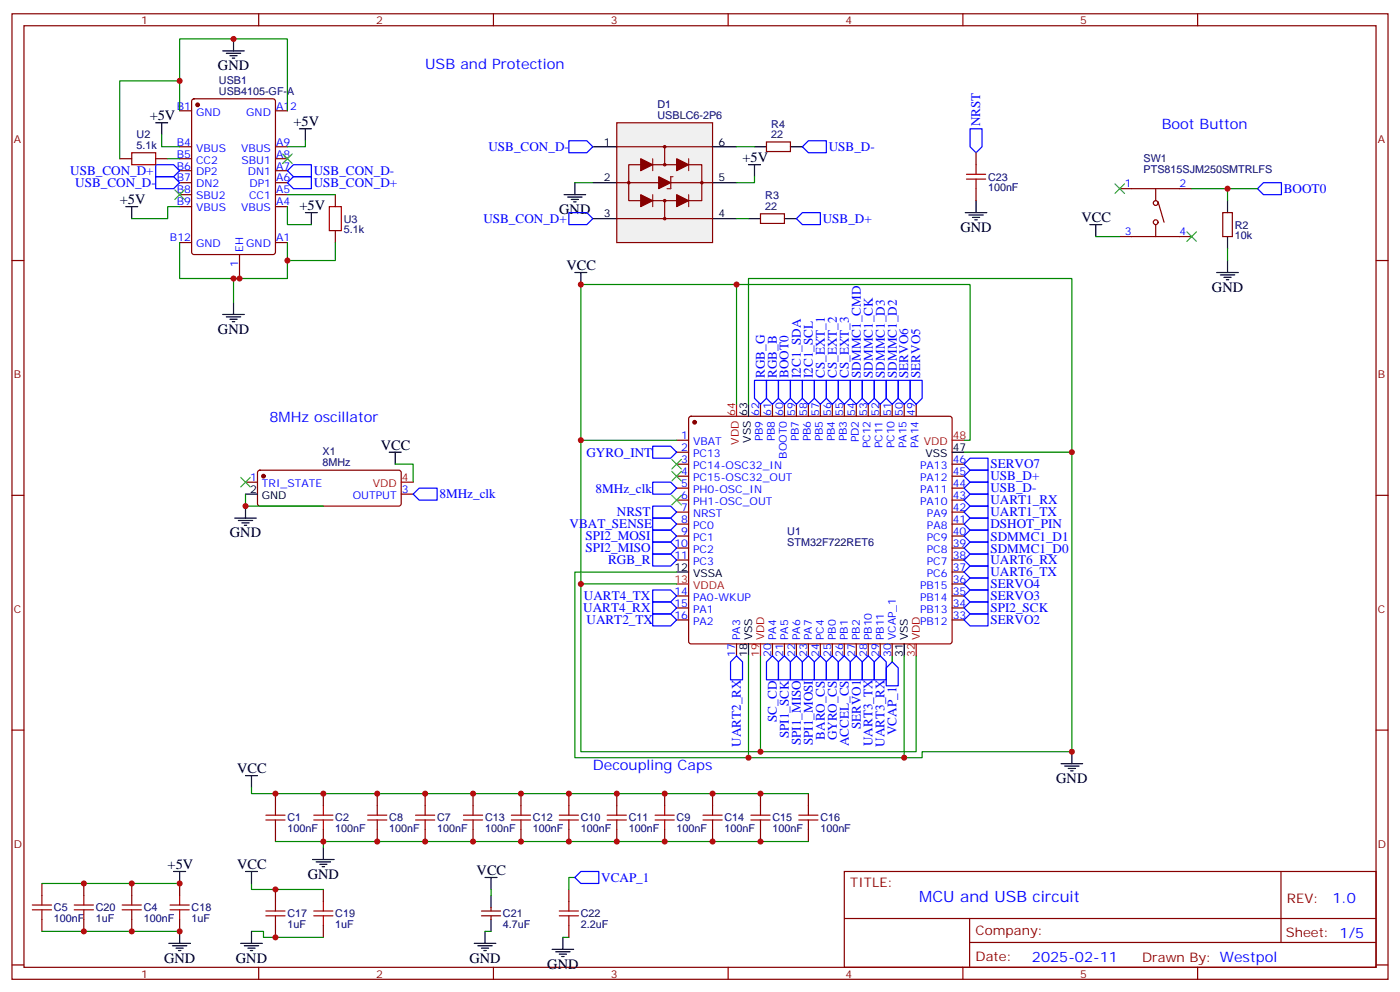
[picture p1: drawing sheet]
<svg xmlns="http://www.w3.org/2000/svg" width="412mm" height="292mm" viewBox="0 0 412 292" stroke-linecap="round" stroke-linejoin="round" font-family="sans-serif">
<g fill="none" stroke="#870000" stroke-width=".35">
<path d="M3.5 4.1h405.4v284.3h-405.4zM7.1 7.6h398.2v277.3h-398.2zM76.2 4.1v3.5M145.3 4.1v3.5M214.5 4.1v3.5M283.6 4.1v3.5M352.8 4.1v3.5M3.5 76.7h3.6M405.3 76.7h3.6M224 119.1v3.5M227.5 119.1v3.5M231.1 119.1v3.5"/>
<path d="M234.6 119.1v3.5M238.1 119.1v3.5M241.7 119.1v3.5M245.2 119.1v3.5M248.7 119.1v3.5M252.2 119.1v3.5M255.8 119.1v3.5M259.3 119.1v3.5M262.8 119.1v3.5M266.3 119.1v3.5M269.9 119.1v3.5M199.3 129.6h3.5"/>
<path d="M199.3 133.2h3.5M199.3 136.7h3.5M203.1 122.8l.5-.2h76.2l.5 .2 .2 .5v65.6l-.3 .5-.4 .2h-76.2l-.5-.2-.3-.5v-65.6zM280.5 136.7h3.5M3.5 145.9h3.6M199.3 140.2h3.5M199.3 143.8h3.5M199.3 147.3h3.5M199.3 150.8h3.5M199.3 154.3h3.5M199.3 157.9h3.5M280.5 140.2h3.5"/>
<path d="M280.5 143.8h3.5M280.5 147.3h3.5M280.5 150.8h3.5M280.5 154.3h3.5M280.5 157.9h3.5M405.3 145.9h3.6M199.3 161.4h3.5M199.3 164.9h3.5M199.3 175.5h3.5M199.3 179h3.5M280.5 161.4h3.5M280.5 164.9h3.5"/>
<path d="M280.5 175.5h3.5M280.5 179h3.5M280.5 168.5h3.5M280.5 172h3.5M199.3 182.6h3.5M217 189.6v3.5M227.5 189.6v3.5M231.1 189.6v3.5M234.6 189.6v3.5M238.1 189.6v3.5M241.7 189.6v3.5M245.2 189.6v3.5"/>
<path d="M248.7 189.6v3.5M252.2 189.6v3.5M255.8 189.6v3.5M259.3 189.6v3.5M262.8 189.6v3.5M280.5 182.6h3.5M3.5 215h3.6M405.3 215h3.6M248.7 256.6h156.6v28.3h-156.6zM377.3 256.7v20.8M248.7 270.5h156.5M285.6 277.5h119.6"/>
<path d="M285.6 270.5v14.1M3.5 284.2h3.6M76.2 284.9v3.5M145.3 284.9v3.5M214.5 284.9v3.5M283.6 284.9v3.5M352.8 284.9v3.5M405.3 284.2h3.6"/>
</g>
<circle cx="204.6" cy="124.4" r=".53" fill="#870000" stroke="#870000" stroke-width=".35"/>
<path d="M220.5 119.1v3.5M280.5 133.2h3.5M199.3 168.5h3.5M220.5 189.6v3.5M266.3 189.6v3.5" fill="none" stroke="#000" stroke-width=".35"/>
<path d="M217 119.1v3.5M280.5 129.6h3.5M199.3 172h3.5M224 189.6v3.5M269.9 189.6v3.5" fill="none" stroke="#f00" stroke-width=".35"/>
<path d="M181.7 36.2h28.2v35.2h-28.2z" fill="#f0f0f0" stroke="#870000" stroke-width=".35"/>
<path d="M174.6 43.2h7.1M174.6 53.8h7.1M209.9 43.2h7.1M209.9 53.8h7.1M174.6 64.4h7.1M209.9 64.4h7.1" fill="none" stroke="#000" stroke-width=".35"/>
<g fill="none" stroke="#870000" stroke-width=".35">
<path d="M181.7 43.2h28.2M181.7 53.8h28.2M188.7 48.5h-3.5v10.6h3.5M192.3 48.5h7M192.3 59.1h7M195.8 43.2v5.3M195.8 59.1v5.3M202.8 48.5h3.9v10.6h-4.2M181.7 64.4h28.2"/>
<circle cx="195.8" cy="43.2" r=".35"/>
<circle cx="195.8" cy="64.4" r=".35"/>
</g>
<path d="M192.3 46.7v3.6M192.3 57.3v3.6M198.3 52h-.7v3.6h-1.1M202.8 46.7v3.6M202.8 57.3v3.6" fill="none" stroke="#8c2424" stroke-width=".35"/>
<g fill="#870000" stroke="#870000" stroke-width=".35">
<path d="M188.7 46.7l3.6 1.8-3.6 1.8z"/>
<path d="M199.3 46.7l3.5 1.8-3.5 1.8z"/>
<path d="M188.7 57.3l3.6 1.8-3.6 1.8z"/>
<path d="M199.3 57.3l3.5 1.8-3.5 1.8z"/>
<path d="M194 52l3.6 1.8-3.6 1.8z"/>
</g>
<circle cx="195.8" cy="48.5" r=".18" fill="#870000"/>
<g fill="none" stroke="#870000" stroke-width=".35">
<path d="M52.9 32.6h3.5M56.7 29.3l.4-.2h23.3l.7 .4v44.8l-.4 .6-23.6 .1-.6-.5-.1-44.7zM81.1 32.6h3.6M35.3 46.7h3.5M45.9 46.7h3.5M52.9 43.2h3.5M52.9 46.7h3.5M52.9 50.3h3.5M52.9 53.8h3.5M52.9 57.3h3.5M81.1 43.2h3.6M81.1 46.7h3.6"/>
<path d="M81.1 50.3h3.6M81.1 53.8h3.6M81.1 57.3h3.6M98.8 57.3v3.6M225.8 41.8h7v2.8h-7zM287.5 45v3.5M287.5 55.6v3.5M329.8 55.6h21.2M340.4 55.6v3.5M341.1 59.4l1.8 6M52.9 60.9h3.5M52.9 71.4h3.5"/>
<path d="M70.6 75v7M81.1 60.9h3.6M81.1 71.4h3.6M98.8 67.9v3.5M224 63h7.1v2.8h-7.1zM329.8 69.7h21.2M340.4 66.1v3.6M360.2 62.6h2.8v7.1h-2.8zM76.1 138.7l.5-.2h41.1l.5 .7v9.1l-.3 .5-.4 .2h-40.9l-.5-.2-.3-.5v-9.1zM72.3 142h3.5M118.2 145.5h3.5M81.1 233.7v3.5"/>
<path d="M95.2 233.7v3.5M111.1 233.7v3.5M125.2 233.7v3.5M139.3 233.7v3.5M153.5 233.7v3.5M167.6 233.7v3.5M181.7 233.7v3.5M195.8 233.7v3.5M209.9 233.7v3.5M224 233.7v3.5M238.1 233.7v3.5M81.1 244.3v3.5"/>
<path d="M95.2 244.3v3.5M111.1 244.3v3.5M125.2 244.3v3.5M139.3 244.3v3.5M153.5 244.3v3.5M167.6 244.3v3.5M181.7 244.3v3.5M195.8 244.3v3.5M209.9 244.3v3.5M224 244.3v3.5M238.1 244.3v3.5M12.3 260.2v3.5"/>
<path d="M12.3 270.8v3.5M24.7 260.2v3.5M24.7 270.8v3.5M38.8 260.2v3.5M38.8 270.8v3.5M52.9 260.2v3.5M52.9 270.8v3.5M81.1 261.9v3.6M81.1 272.5v3.5M95.2 261.9v3.6M95.2 272.5v3.5M141.8 269.7h5.7"/>
<path d="M141.8 268.3h5.7M144.6 267.2v1.1M144.6 269.7v1.1M167.6 261.9v3.6M167.6 272.5v3.5"/>
<circle cx="185.2" cy="53.8" r=".35"/>
<circle cx="195.8" cy="48.5" r=".35"/>
<circle cx="195.8" cy="59.1" r=".35"/>
<circle cx="206.7" cy="53.8" r=".35"/>
<circle cx="340.4" cy="59.8" r=".71"/>
<circle cx="340.4" cy="65.4" r=".71"/>
</g>
<g fill="#870000" stroke="#870000" stroke-width=".35">
<circle cx="58.2" cy="30.9" r=".53"/>
<circle cx="77.6" cy="140.2" r=".53"/>
</g>
<g fill="none" stroke="#a10000" stroke-width=".35">
<path d="M38.8 45h7.1v3.5h-7.1zM284.7 52.7h5.6M284.7 51.3h5.6M287.5 48.5v2.8M287.5 52.7v2.9M97 60.9h3.5v7h-3.5zM81.1 237.2v2.9M95.2 237.2v2.9M111.1 237.2v2.9M125.2 237.2v2.9M139.3 237.2v2.9M153.5 237.2v2.9"/>
<path d="M167.6 237.2v2.9M181.7 237.2v2.9M195.8 237.2v2.9M209.9 237.2v2.9M224 237.2v2.9M238.1 237.2v2.9M78.3 241.5h5.7M78.3 240.1h5.7M81.1 241.5v2.8M92.4 241.5h5.7M92.4 240.1h5.7M95.2 241.5v2.8"/>
<path d="M108.3 241.5h5.6M108.3 240.1h5.6M111.1 241.5v2.8M122.4 241.5h5.7M122.4 240.1h5.7M125.2 241.5v2.8M136.5 241.5h5.7M136.5 240.1h5.7M139.3 241.5v2.8M150.6 241.5h5.7M150.6 240.1h5.7M153.5 241.5v2.8"/>
<path d="M164.7 241.5h5.7M164.7 240.1h5.7M167.6 241.5v2.8M178.9 241.5h5.6M178.9 240.1h5.6M181.7 241.5v2.8M193 241.5h5.6M193 240.1h5.6M195.8 241.5v2.8M207.1 241.5h5.6M207.1 240.1h5.6M209.9 241.5v2.8"/>
<path d="M221.2 241.5h5.6M221.2 240.1h5.6M224 241.5v2.8M235.3 241.5h5.6M235.3 240.1h5.6M238.1 241.5v2.8M9.5 267.9h5.7M9.5 266.5h5.7M12.3 263.7v2.8M12.3 267.9v2.9M21.9 267.9h5.6M21.9 266.5h5.6"/>
<path d="M24.7 263.7v2.8M24.7 267.9v2.9M36 267.9h5.6M36 266.5h5.6M38.8 263.7v2.8M38.8 267.9v2.9M50.1 267.9h5.6M50.1 266.5h5.6M52.9 263.7v2.8M52.9 267.9v2.9M78.3 269.7h5.7M78.3 268.3h5.7"/>
<path d="M81.1 265.5v2.8M81.1 269.7v2.8M92.4 269.7h5.7M92.4 268.3h5.7M95.2 265.5v2.8M95.2 269.7v2.8M164.7 269.7h5.7M164.7 268.3h5.7M167.6 265.5v2.8M167.6 269.7v2.8"/>
</g>
<g fill="none" stroke="#008700" stroke-width=".35">
<path d="M47.6 39.7v3.5h5.3M52.9 32.6v-21.1h31.8v21.1M52.9 23.8h-17.6v22.9M49.4 46.7h3.5M84.7 57.3h14.1M90 41.5v1.7h-5.3M169.3 53.8h5.3M217 43.2h5.2M222.2 52v1.8h-5.2M351 55.6h19.4M361.6 55.6v3.5M52.9 71.4v10.6h31.8v-10.6"/>
<path d="M52.9 60.9h-3.5v3.5h-10.6M84.7 60.9v5.2h7M98.8 71.4v5.3h-14.1M217 64.4h3.5M322.8 69.7h7M361.6 73.2v3.5M68.8 82v7.1M217 83.8h68.8v45.8h-1.8M217 119.1v-35.3h-45.9v45.8h28.2M220.5 119.1v-37.1h95.2v51.2M116.4 136.7h5.3v5.3M171.1 129.6v42.4h28.2"/>
<path d="M284 133.2h31.7v88.2h-44.1v1.7h-5.3v-30M72.3 145.5v3.5h22.9M171.1 172v49.4h52.9v-28.3M199.3 168.5h-30v54.6h51.2M220.5 193.1v30h45.8M262.8 193.1v1.8M269.9 193.1v28.3h-45.9M74.1 232v1.7h164M81.1 247.8h157M95.2 247.8v1.8M169.3 258.4h-1.7v3.5M12.3 260.2h40.6"/>
<path d="M12.3 274.3h40.6M74.1 260.2v1.7h21.1M74.1 274.3h3.5v1.7h17.6M142.9 274.3h1.7M144.6 261.9v1.8M165.8 276h1.8"/>
</g>
<g fill="none" stroke="#000" stroke-width=".35">
<path d="M65.6 15h6.4M66.7 15.7h4.2M67.7 16.4h2.1M68.4 17.1h.7M68.8 11.5v3.5M45.9 36.2h3.5M47.6 36.2v3.5M88.2 37.9h3.5M90 37.9v3.6M166.2 57.3h6.3M167.2 58h4.2M168.3 58.7h2.1"/>
<path d="M169 59.4h.7M169.3 53.8v3.5M220.5 48.5h3.5M222.2 43.2h3.6M222.2 48.5v3.5M232.8 43.2h3.6M287.5 59.1v3.5M361.6 59.1v3.5M37 60.9h3.6M38.8 60.9v3.5M90 62.6h3.5M91.7 62.6v3.5"/>
<path d="M220.5 64.4h3.5M231.1 64.4h3.5M284.3 62.6h6.4M285.4 63.3h4.2M286.5 64h2.1M287.2 64.7h.7M321 66.1h3.6M322.8 66.1v3.6M361.6 69.7v3.5M361.6 76.7v3.6M65.6 92.6h6.4M66.7 93.3h4.2"/>
<path d="M67.7 94h2.1M68.4 94.7h.7M68.8 89.1v3.5M169.3 80.3h3.6M171.1 80.3v3.5M358.4 80.3h6.4M359.5 81h4.2M360.5 81.7h2.2M361.2 82.4h.7M114.7 133.2h3.5M116.4 133.2v3.5M69.1 152.6h6.4"/>
<path d="M70.2 153.3h4.2M71.3 154h2.1M72 154.7h.7M72.3 145.5h3.5M72.3 149v3.6M72.3 228.4h3.5M74.1 228.4v3.6M312.6 224.9h6.3M313.6 225.6h4.3M314.7 226.3h2.1M315.4 227h.7M315.7 221.4v3.5"/>
<path d="M51.2 256.6h3.5M52.9 256.6v3.6M72.3 256.6h3.5M74.1 256.6v3.6M92.1 253.1h6.3M93.1 253.8h4.3M94.2 254.5h2.1M94.9 255.2h.7M95.2 249.6v3.5M142.9 258.4h3.5M144.6 258.4v3.5M49.7 277.8h6.4"/>
<path d="M50.8 278.5h4.2M51.9 279.2h2.1M52.6 279.9h.7M52.9 274.3v3.5M70.9 277.8h6.4M72 278.5h4.2M73 279.2h2.1M73.7 279.9h.7M74.1 274.3v3.5M139.7 277.8h6.3M140.8 278.5h4.2M141.8 279.2h2.1"/>
<path d="M142.5 279.9h.7M142.9 274.3v3.5M144.6 263.7v3.5M144.6 270.8v3.5M162.6 279.6h6.4M165.8 276v3.6M163.7 280.3h4.2M164.7 281h2.2M165.5 281.7h.7"/>
</g>
<g fill="none" stroke="#00f" stroke-width=".35">
<path d="M285.8 37.9h3.5v5.3l-1.8 1.8-1.7-1.8zM45.9 52h5.3l1.7 1.8-1.7 1.8h-5.3zM45.9 48.5h5.3l1.7 1.8-1.7 1.7h-5.3zM84.7 50.3l1.7-1.8h5.3v3.5h-5.3zM84.7 53.8l1.7-1.8h5.3v3.6h-5.3zM167.6 41.5h5.3l1.7 1.7-1.7 1.8h-5.3zM236.4 43.2l1.7-1.7h5.3v3.5h-5.3zM370.4 55.6l1.8-1.8h5.3v3.5h-5.3zM167.6 62.6h5.3l1.7 1.8-1.7 1.7h-5.3zM234.6 64.4l1.8-1.8h5.3v3.5h-5.3zM222.2 112h3.6v5.3l-1.8 1.8-1.8-1.8zM225.8 112h3.5v5.3l-1.8 1.8-1.7-1.8z"/>
<path d="M229.3 112h3.5v5.3l-1.7 1.8-1.8-1.8zM232.8 112h3.6v5.3l-1.8 1.8-1.8-1.8zM236.4 112h3.5v5.3l-1.8 1.8-1.7-1.8zM239.9 112h3.5v5.3l-1.7 1.8-1.8-1.8zM243.4 112h3.5v5.3l-1.7 1.8-1.8-1.8zM246.9 112h3.6v5.3l-1.8 1.8-1.8-1.8zM250.5 112h3.5v5.3l-1.8 1.8-1.7-1.8zM254 112h3.5v5.3l-1.7 1.8-1.8-1.8zM257.5 112h3.6v5.3l-1.8 1.8-1.8-1.8zM261.1 112h3.5v5.3l-1.8 1.8-1.7-1.8zM264.6 112h3.5v5.3l-1.8 1.8-1.7-1.8zM268.1 112h3.5v5.3l-1.7 1.8-1.8-1.8z"/>
<path d="M192.3 131.4h5.3l1.7 1.8-1.7 1.7h-5.3zM284 136.7l1.8-1.8h5.2v3.6h-5.2zM123.5 143.8h5.3v3.5h-5.3l-1.8-1.8zM192.3 149h5.3l1.7 1.8-1.7 1.8h-5.3zM192.3 142h5.3l1.7 1.8-1.7 1.7h-5.3zM192.3 159.6h5.3l1.7 1.8-1.7 1.8h-5.3zM192.3 156.1h5.3l1.7 1.8-1.7 1.7h-5.3zM192.3 152.6h5.3l1.7 1.7-1.7 1.8h-5.3zM284 140.2l1.8-1.7h5.2v3.5h-5.2zM284 143.8l1.8-1.8h5.2v3.5h-5.2zM284 157.9l1.8-1.8h5.2v3.5h-5.2zM284 147.3l1.8-1.8h5.2v3.5h-5.2z"/>
<path d="M284 150.8l1.8-1.8h5.2v3.6h-5.2zM284 154.3l1.8-1.7h5.2v3.5h-5.2zM192.3 177.3h5.3l1.7 1.7-1.7 1.8h-5.3zM192.3 173.7h5.3l1.7 1.8-1.7 1.8h-5.3zM192.3 163.2h5.3l1.7 1.7-1.7 1.8h-5.3zM284 161.4l1.8-1.8h5.2v3.6h-5.2zM284 179l1.8-1.7h5.2v3.5h-5.2zM284 168.5l1.8-1.8h5.2v3.5h-5.2zM284 164.9l1.8-1.7h5.2v3.5h-5.2zM284 175.5l1.8-1.8h5.2v3.6h-5.2zM284 172l1.8-1.8h5.2v3.5h-5.2zM192.3 180.8h5.3l1.7 1.8-1.7 1.7h-5.3z"/>
<path d="M217 193.1l1.7 1.8v5.3h-3.5v-5.3zM227.5 193.1l1.8 1.8v5.3h-3.5v-5.3zM231.1 193.1l1.7 1.8v5.3h-3.5v-5.3zM234.6 193.1l1.8 1.8v5.3h-3.6v-5.3zM238.1 193.1l1.8 1.8v5.3h-3.5v-5.3zM241.7 193.1l1.7 1.8v5.3h-3.5v-5.3zM245.2 193.1l1.7 1.8v5.3h-3.5v-5.3zM248.7 193.1l1.8 1.8v5.3h-3.6v-5.3zM252.2 193.1l1.8 1.8v5.3h-3.5v-5.3zM255.8 193.1l1.7 1.8v5.3h-3.5v-5.3zM259.3 193.1l1.8 1.8v5.3h-3.6v-5.3zM262.8 194.9l1.8 1.8v5.3h-3.5v-5.3z"/>
<path d="M284 182.6l1.8-1.8h5.2v3.5h-5.2zM171.1 256.6h5.3v3.6h-5.3l-1.8-1.8z"/>
</g>
<path d="M118.2 142h3.5" fill="none" stroke="#f00" stroke-width=".35"/>
<g fill="none" stroke="#3c3" stroke-width=".35">
<path d="M51.5 55.9l2.8 2.8M54.3 55.9l-2.8 2.8M83.3 45.3l2.8 2.9M86.1 45.3l-2.8 2.9M328.4 54.2l2.9 2.8M331.3 54.2l-2.9 2.8M349.6 68.3l2.8 2.8M352.4 68.3l-2.8 2.8M197.9 138.8l2.8 2.8M197.9 135.3l2.8 2.8M200.7 138.8l-2.8 2.8M200.7 135.3l-2.8 2.8"/>
<path d="M70.9 140.6l2.8 2.8M73.7 140.6l-2.8 2.8M197.9 145.9l2.8 2.8M200.7 145.9l-2.8 2.8"/>
</g>
<g fill="#c00">
<circle cx="81.1" cy="261.9" r=".88"/>
<circle cx="81.1" cy="276" r=".88"/>
<circle cx="361.6" cy="55.6" r=".88"/>
<circle cx="70.6" cy="82" r=".88"/>
<circle cx="68.8" cy="82" r=".88"/>
<circle cx="68.8" cy="11.5" r=".88"/>
<circle cx="52.9" cy="23.8" r=".88"/>
<circle cx="84.7" cy="76.7" r=".88"/>
<circle cx="72.3" cy="149" r=".88"/>
<circle cx="171.1" cy="83.8" r=".88"/>
<circle cx="171.1" cy="129.6" r=".88"/>
<circle cx="171.1" cy="172" r=".88"/>
<circle cx="224" cy="221.4" r=".88"/>
<circle cx="217" cy="83.8" r=".88"/>
<circle cx="266.3" cy="223.1" r=".88"/>
<circle cx="315.7" cy="221.4" r=".88"/>
<circle cx="315.7" cy="133.2" r=".88"/>
<circle cx="220.5" cy="223.1" r=".88"/>
<circle cx="52.9" cy="260.2" r=".88"/>
<circle cx="52.9" cy="274.3" r=".88"/>
<circle cx="38.8" cy="260.2" r=".88"/>
<circle cx="24.7" cy="260.2" r=".88"/>
<circle cx="38.8" cy="274.3" r=".88"/>
<circle cx="24.7" cy="274.3" r=".88"/>
<circle cx="81.1" cy="233.7" r=".88"/>
<circle cx="95.3" cy="233.7" r=".88"/>
<circle cx="125.2" cy="233.7" r=".88"/>
<circle cx="111.1" cy="233.7" r=".88"/>
<circle cx="195.8" cy="233.7" r=".88"/>
<circle cx="167.6" cy="233.7" r=".88"/>
<circle cx="181.7" cy="233.7" r=".88"/>
<circle cx="153.5" cy="233.7" r=".88"/>
<circle cx="139.3" cy="233.7" r=".88"/>
<circle cx="209.9" cy="233.7" r=".88"/>
<circle cx="224" cy="233.7" r=".88"/>
<circle cx="95.3" cy="247.8" r=".88"/>
<circle cx="125.2" cy="247.8" r=".88"/>
<circle cx="111.1" cy="247.8" r=".88"/>
<circle cx="195.8" cy="247.8" r=".88"/>
<circle cx="167.6" cy="247.8" r=".88"/>
<circle cx="181.7" cy="247.8" r=".88"/>
<circle cx="153.5" cy="247.8" r=".88"/>
<circle cx="139.3" cy="247.8" r=".88"/>
<circle cx="209.9" cy="247.8" r=".88"/>
<circle cx="224" cy="247.8" r=".88"/>
</g>
<text font-size="4.6" fill="#00f" x="270.8" y="265.7">MCU and USB circuit</text>
<g font-size="4.2">
<text x="64.2" y="20.6">GND</text>
<text x="44.1" y="35.5">+5V</text>
<text x="86.4" y="37.2">+5V</text>
<text x="218.7" y="47.8">+5V</text>
<text x="35.3" y="60.1">+5V</text>
<text x="88.2" y="61.9">+5V</text>
<text x="164.7" y="63">GND</text>
<text x="318.6" y="65.4">VCC</text>
<text x="282.9" y="68.3">GND</text>
<text x="166.9" y="79.6">VCC</text>
<text x="357" y="85.9">GND</text>
<text x="64.2" y="98.2">GND</text>
<text x="112.2" y="132.5">VCC</text>
<text x="67.7" y="158.2">GND</text>
<text x="69.8" y="227.7">VCC</text>
<text x="311.1" y="230.5">GND</text>
<text x="49.4" y="255.9">+5V</text>
<text x="69.8" y="255.9">VCC</text>
<text x="140.4" y="257.7">VCC</text>
<text x="90.7" y="258.8">GND</text>
<text x="48.3" y="283.5">GND</text>
<text x="69.5" y="283.5">GND</text>
<text x="138.3" y="283.5">GND</text>
<text x="161.2" y="285.2">GND</text>
</g>
<g font-size="4.2" fill="#00f">
<text x="125.2" y="20.3">USB and Protection</text>
<text x="342.2" y="37.9">Boot Button</text>
<text x="79.4" y="124.4">8MHz oscillator</text>
<text x="174.6" y="226.7">Decoupling Caps</text>
<text x="392.5" y="265.9">1.0</text>
<text x="304" y="283.3">2025-02-11</text>
</g>
<g font-size="3.9" fill="#00f">
<text x="288.7" y="37.2" transform="rotate(-90 288.7 37.2)">NRST</text>
<text x="143.9" y="44.5">USB_CON_D-</text>
<text x="244.1" y="44.4">USB_D-</text>
<text x="20.7" y="51.5">USB_CON_D+</text>
<text x="92.4" y="51.5">USB_CON_D-</text>
<text x="22.2" y="55.1">USB_CON_D-</text>
<text x="92.4" y="55">USB_CON_D+</text>
<text x="378.2" y="56.8">BOOT0</text>
<text x="142.4" y="65.7">USB_CON_D+</text>
<text x="242.4" y="65.6">USB_D+</text>
<text x="225.3" y="111.3" transform="rotate(-90 225.3 111.3)">RGB_G</text>
<text x="228.8" y="111.3" transform="rotate(-90 228.8 111.3)">RGB_B</text>
<text x="232.3" y="111.3" transform="rotate(-90 232.3 111.3)">BOOT0</text>
<text x="235.9" y="111.3" transform="rotate(-90 235.9 111.3)">I2C1_SDA</text>
<text x="239.4" y="111.3" transform="rotate(-90 239.4 111.3)">I2C1_SCL</text>
<text x="243" y="111.3" transform="rotate(-90 243 111.3)">CS_EXT_1</text>
<text x="246.5" y="111.3" transform="rotate(-90 246.5 111.3)">CS_EXT_2</text>
<text x="250" y="111.3" transform="rotate(-90 250 111.3)">CS_EXT_3</text>
<text x="253.5" y="111.3" transform="rotate(-90 253.5 111.3)">SDMMC1_CMD</text>
<text x="257.1" y="111.3" transform="rotate(-90 257.1 111.3)">SDMMC1_CK</text>
<text x="260.6" y="111.3" transform="rotate(-90 260.6 111.3)">SDMMC1_D3</text>
<text x="264.1" y="111.3" transform="rotate(-90 264.1 111.3)">SDMMC1_D2</text>
<text x="267.5" y="111.3" transform="rotate(-90 267.5 111.3)">SERVO6</text>
<text x="271.1" y="111.3" transform="rotate(-90 271.1 111.3)">SERVO5</text>
<text x="172.7" y="134.5">GYRO_INT</text>
<text x="291.7" y="137.9">SERVO7</text>
<text x="291.7" y="141.4">USB_D+</text>
<text x="129.5" y="146.7">8MHz_clk</text>
<text x="175.5" y="145.1">8MHz_clk</text>
<text x="291.7" y="145">USB_D-</text>
<text x="291.7" y="148.5">UART1_RX</text>
<text x="167.8" y="155.6">VBAT_SENSE</text>
<text x="181.7" y="152.1">NRST</text>
<text x="291.7" y="152">UART1_TX</text>
<text x="291.7" y="155.5">DSHOT_PIN</text>
<text x="172.5" y="159.1">SPI2_MOSI</text>
<text x="291.7" y="159.2">SDMMC1_D1</text>
<text x="172.5" y="162.7">SPI2_MISO</text>
<text x="179.1" y="166.2">RGB_R</text>
<text x="291.7" y="162.7">SDMMC1_D0</text>
<text x="291.8" y="166.1">UART6_RX</text>
<text x="291.7" y="173.2">SERVO4</text>
<text x="291.8" y="169.6">UART6_TX</text>
<text x="172" y="176.8">UART4_TX</text>
<text x="291.7" y="176.7">SERVO3</text>
<text x="171.8" y="180.3">UART4_RX</text>
<text x="172.8" y="183.9">UART2_TX</text>
<text x="291.7" y="180.2">SPI2_SCK</text>
<text x="291.7" y="183.8">SERVO2</text>
<text x="228.8" y="212.6" transform="rotate(-90 228.8 212.6)">SC_CD</text>
<text x="253.5" y="214.8" transform="rotate(-90 253.5 214.8)">SERVO1</text>
<text x="218.3" y="219.9" transform="rotate(-90 218.3 219.9)">UART2_RX</text>
<text x="232.4" y="217.4" transform="rotate(-90 232.4 217.4)">SPI1_SCK</text>
<text x="235.9" y="219.5" transform="rotate(-90 235.9 219.5)">SPI1_MISO</text>
<text x="239.4" y="219.5" transform="rotate(-90 239.4 219.5)">SPI1_MOSI</text>
<text x="242.9" y="217.8" transform="rotate(-90 242.9 217.8)">BARO_CS</text>
<text x="246.5" y="218.1" transform="rotate(-90 246.5 218.1)">GYRO_CS</text>
<text x="250" y="219.7" transform="rotate(-90 250 219.7)">ACCEL_CS</text>
<text x="257" y="219.7" transform="rotate(-90 257 219.7)">UART3_TX</text>
<text x="260.6" y="219.9" transform="rotate(-90 260.6 219.9)">UART3_RX</text>
<text x="264.1" y="216.5" transform="rotate(-90 264.1 216.5)">VCAP_1</text>
<text x="177.1" y="259.7">VCAP_1</text>
</g>
<g font-size="3.9" fill="#800">
<text x="250.5" y="261.2">TITLE:</text>
<text x="379.1" y="265.9">REV:</text>
<text x="287.4" y="275.4">Company:</text>
<text x="378.7" y="276">Sheet: 1/5</text>
<text x="287.4" y="283.1">Date:</text>
<text x="336.4" y="283.2">Drawn By: Westpol</text>
</g>
<g font-size="3.2" fill="#800">
<text x="41.6" y="7.1">1</text>
<text x="110.8" y="7.1">2</text>
<text x="179.9" y="7.1">3</text>
<text x="249.1" y="7.1">4</text>
<text x="318.2" y="7.1">5</text>
<text x="4.1" y="42.2">A</text>
<text x="405.9" y="42.2">A</text>
<text x="4.1" y="111.3">B</text>
<text x="405.9" y="111.3">B</text>
<text x="4.1" y="180.4">C</text>
<text x="405.9" y="180.4">C</text>
<text x="4.1" y="249.6">D</text>
<text x="405.9" y="249.6">D</text>
<text x="41.6" y="287.9">1</text>
<text x="110.8" y="287.9">2</text>
<text x="179.9" y="287.9">3</text>
<text x="249.1" y="287.9">4</text>
<text x="318.2" y="287.9">5</text>
</g>
<g font-size="3.2" fill="#000080">
<text x="64.5" y="27.9">USB4105-GF-A</text>
<text x="64.5" y="24.7">USB1</text>
<text x="193.7" y="35.1">USBLC6-2P6</text>
<text x="193.7" y="31.9">D1</text>
<text x="40.2" y="40.7">U2</text>
<text x="227.2" y="40.7">22</text>
<text x="227.2" y="37.6">R4</text>
<text x="40.2" y="43.9">5.1k</text>
<text x="336.9" y="47.6">SW1</text>
<text x="291" y="53.2">C23</text>
<text x="336.9" y="50.8">PTS815SJM250SMTRLFS</text>
<text x="225.4" y="58.7">R3</text>
<text x="291" y="56.4">100nF</text>
<text x="101.2" y="65.5">U3</text>
<text x="225.4" y="61.9">22</text>
<text x="101.2" y="68.7">5.1k</text>
<text x="363.7" y="70.5">10k</text>
<text x="363.7" y="67.3">R2</text>
<text x="95" y="137.2">8MHz</text>
<text x="95" y="133.9">X1</text>
<text x="231.9" y="157.5">U1</text>
<text x="231.9" y="160.8">STM32F722RET6</text>
<text x="84.7" y="245.1">100nF</text>
<text x="84.7" y="241.9">C1</text>
<text x="98.8" y="245.1">100nF</text>
<text x="98.8" y="241.9">C2</text>
<text x="114.7" y="245.1">100nF</text>
<text x="114.7" y="241.9">C8</text>
<text x="128.8" y="245.1">100nF</text>
<text x="128.8" y="241.9">C7</text>
<text x="142.9" y="245.1">100nF</text>
<text x="142.9" y="241.9">C13</text>
<text x="157" y="245.1">100nF</text>
<text x="157" y="241.9">C12</text>
<text x="171.1" y="245.1">100nF</text>
<text x="171.1" y="241.9">C10</text>
<text x="185.2" y="245.1">100nF</text>
<text x="185.2" y="241.9">C11</text>
<text x="199.3" y="245.1">100nF</text>
<text x="199.3" y="241.9">C9</text>
<text x="213.4" y="245.1">100nF</text>
<text x="213.4" y="241.9">C14</text>
<text x="227.5" y="245.1">100nF</text>
<text x="227.5" y="241.9">C15</text>
<text x="241.7" y="245.1">100nF</text>
<text x="241.7" y="241.9">C16</text>
<text x="15.9" y="268.4">C5</text>
<text x="28.2" y="268.3">C20</text>
<text x="42.3" y="268.4">C4</text>
<text x="56.4" y="268.3">C18</text>
<text x="15.9" y="271.6">100nF</text>
<text x="28.2" y="271.6">1uF</text>
<text x="42.3" y="271.6">100nF</text>
<text x="56.4" y="271.6">1uF</text>
<text x="84.7" y="273.4">1uF</text>
<text x="84.7" y="270.1">C17</text>
<text x="98.8" y="273.4">1uF</text>
<text x="98.8" y="270.1">C19</text>
<text x="148.2" y="273.4">4.7uF</text>
<text x="148.2" y="270.1">C21</text>
<text x="171.1" y="273.3">2.2uF</text>
<text x="171.1" y="270.1">C22</text>
</g>
<g font-size="3.2" fill="#00f">
<text x="52.1" y="32.3">B1</text>
<text x="57.7" y="34">GND</text>
<text x="72.6" y="34">GND</text>
<text x="81.3" y="32.3">A12</text>
<text x="52.1" y="42.9">B4</text>
<text x="52.1" y="46.4">B5</text>
<text x="57.7" y="44.6">VBUS</text>
<text x="71" y="44.6">VBUS</text>
<text x="81.3" y="46.4">A8</text>
<text x="81.3" y="42.9">A9</text>
<text x="52.1" y="49.9">B6</text>
<text x="52.1" y="53.4">B7</text>
<text x="57.7" y="48.2">CC2</text>
<text x="57.7" y="51.7">DP2</text>
<text x="71.2" y="48.2">SBU1</text>
<text x="73" y="51.7">DN1</text>
<text x="81.3" y="53.4">A6</text>
<text x="81.3" y="49.9">A7</text>
<text x="52.1" y="57">B8</text>
<text x="57.7" y="55.2">DN2</text>
<text x="57.7" y="58.7">SBU2</text>
<text x="73.4" y="58.7">CC1</text>
<text x="73.5" y="55.2">DP1</text>
<text x="81.3" y="57">A5</text>
<text x="331.4" y="55.2">1</text>
<text x="347.5" y="55.2">2</text>
<text x="52.1" y="60.5">B9</text>
<text x="57.7" y="62.3">VBUS</text>
<text x="71" y="62.3">VBUS</text>
<text x="81.3" y="60.5">A4</text>
<text x="50.1" y="71.1">B12</text>
<text x="81.3" y="71.1">A1</text>
<text x="331.4" y="69.3">3</text>
<text x="347.5" y="69.3">4</text>
<text x="57.7" y="72.8">GND</text>
<text x="71.6" y="74.3" transform="rotate(-90 71.6 74.3)">EH</text>
<text x="72.6" y="72.8">GND</text>
<text x="70.2" y="78.7" transform="rotate(-90 70.2 78.7)">1</text>
<text x="223.7" y="122.4" transform="rotate(-90 223.7 122.4)">62</text>
<text x="227.2" y="122.4" transform="rotate(-90 227.2 122.4)">61</text>
<text x="230.7" y="122.4" transform="rotate(-90 230.7 122.4)">60</text>
<text x="234.2" y="122.4" transform="rotate(-90 234.2 122.4)">59</text>
<text x="237.8" y="122.4" transform="rotate(-90 237.8 122.4)">58</text>
<text x="241.3" y="122.4" transform="rotate(-90 241.3 122.4)">57</text>
<text x="244.8" y="122.4" transform="rotate(-90 244.8 122.4)">56</text>
<text x="248.4" y="122.4" transform="rotate(-90 248.4 122.4)">55</text>
<text x="251.9" y="122.4" transform="rotate(-90 251.9 122.4)">54</text>
<text x="255.4" y="122.4" transform="rotate(-90 255.4 122.4)">53</text>
<text x="258.9" y="122.4" transform="rotate(-90 258.9 122.4)">52</text>
<text x="262.5" y="122.4" transform="rotate(-90 262.5 122.4)">51</text>
<text x="266" y="122.4" transform="rotate(-90 266 122.4)">50</text>
<text x="269.5" y="122.4" transform="rotate(-90 269.5 122.4)">49</text>
<text x="200.7" y="129.3">1</text>
<text x="204.2" y="131.1">VBAT</text>
<text x="224.7" y="130" transform="rotate(-90 224.7 130)">PB9</text>
<text x="228.2" y="130" transform="rotate(-90 228.2 130)">PB8</text>
<text x="235.3" y="130" transform="rotate(-90 235.3 130)">PB7</text>
<text x="238.8" y="130" transform="rotate(-90 238.8 130)">PB6</text>
<text x="242.4" y="130" transform="rotate(-90 242.4 130)">PB5</text>
<text x="245.9" y="130" transform="rotate(-90 245.9 130)">PB4</text>
<text x="249.4" y="130" transform="rotate(-90 249.4 130)">PB3</text>
<text x="252.9" y="130.3" transform="rotate(-90 252.9 130.3)">PD2</text>
<text x="200.7" y="132.8">2</text>
<text x="200.7" y="136.3">3</text>
<text x="204.2" y="134.6">PC13</text>
<text x="231.8" y="135" transform="rotate(-90 231.8 135)">BOOT0</text>
<text x="256.5" y="132.1" transform="rotate(-90 256.5 132.1)">PC12</text>
<text x="260" y="132.1" transform="rotate(-90 260 132.1)">PC11</text>
<text x="263.5" y="132.1" transform="rotate(-90 263.5 132.1)">PC10</text>
<text x="267.1" y="132" transform="rotate(-90 267.1 132)">PA15</text>
<text x="270.6" y="132" transform="rotate(-90 270.6 132)">PA14</text>
<text x="280.6" y="136.3">46</text>
<text x="73.7" y="141.6">1</text>
<text x="77.2" y="143.4">TRI_STATE</text>
<text x="200.7" y="139.9">4</text>
<text x="200.7" y="143.4">5</text>
<text x="204.2" y="138.1">PC14-OSC32_IN</text>
<text x="204.2" y="141.6">PC15-OSC32_OUT</text>
<text x="271" y="138.1">PA13</text>
<text x="271" y="141.6">PA12</text>
<text x="280.6" y="139.9">45</text>
<text x="280.6" y="143.4">44</text>
<text x="103.9" y="146.9">OUTPUT</text>
<text x="118.4" y="145.2">3</text>
<text x="200.7" y="146.9">6</text>
<text x="204.2" y="145.2">PH0-OSC_IN</text>
<text x="204.2" y="148.7">PH1-OSC_OUT</text>
<text x="271" y="145.2">PA11</text>
<text x="271" y="148.7">PA10</text>
<text x="280.6" y="146.9">43</text>
<text x="200.7" y="150.5">7</text>
<text x="200.7" y="154">8</text>
<text x="204.2" y="152.2">NRST</text>
<text x="204.2" y="155.8">PC0</text>
<text x="273.1" y="152.2">PA9</text>
<text x="273.1" y="155.8">PA8</text>
<text x="280.6" y="150.5">42</text>
<text x="280.6" y="154">41</text>
<text x="198.6" y="161">10</text>
<text x="200.7" y="157.5">9</text>
<text x="204.2" y="159.3">PC1</text>
<text x="273" y="159.3">PC9</text>
<text x="280.6" y="157.5">40</text>
<text x="280.6" y="161">39</text>
<text x="198.6" y="164.6">11</text>
<text x="204.2" y="162.8">PC2</text>
<text x="204.2" y="166.3">PC3</text>
<text x="273" y="162.8">PC8</text>
<text x="273" y="166.3">PC7</text>
<text x="280.6" y="164.6">38</text>
<text x="271" y="173.4">PB15</text>
<text x="273" y="169.9">PC6</text>
<text x="280.6" y="168.1">37</text>
<text x="280.6" y="171.6">36</text>
<text x="198.6" y="175.2">14</text>
<text x="198.6" y="178.7">15</text>
<text x="204.2" y="176.9">PA0-WKUP</text>
<text x="271" y="176.9">PB14</text>
<text x="280.6" y="175.2">35</text>
<text x="280.6" y="178.7">34</text>
<text x="198.6" y="182.2">16</text>
<text x="204.2" y="180.4">PA1</text>
<text x="204.2" y="184">PA2</text>
<text x="271" y="180.4">PB13</text>
<text x="271" y="184">PB12</text>
<text x="280.6" y="182.2">33</text>
<text x="218" y="188.6" transform="rotate(-90 218 188.6)">PA3</text>
<text x="228.6" y="188.6" transform="rotate(-90 228.6 188.6)">PA4</text>
<text x="232.1" y="188.6" transform="rotate(-90 232.1 188.6)">PA5</text>
<text x="235.7" y="188.6" transform="rotate(-90 235.7 188.6)">PA6</text>
<text x="239.2" y="188.6" transform="rotate(-90 239.2 188.6)">PA7</text>
<text x="242.7" y="188.6" transform="rotate(-90 242.7 188.6)">PC4</text>
<text x="246.2" y="188.6" transform="rotate(-90 246.2 188.6)">PB0</text>
<text x="249.8" y="188.6" transform="rotate(-90 249.8 188.6)">PB1</text>
<text x="253.3" y="188.6" transform="rotate(-90 253.3 188.6)">PB2</text>
<text x="256.8" y="188.6" transform="rotate(-90 256.8 188.6)">PB10</text>
<text x="260.3" y="188.6" transform="rotate(-90 260.3 188.6)">PB11</text>
<text x="263.9" y="188.6" transform="rotate(-90 263.9 188.6)">VCAP_1</text>
<text x="216.6" y="193.5" transform="rotate(-90 216.6 193.5)">17</text>
<text x="227.2" y="193.5" transform="rotate(-90 227.2 193.5)">20</text>
<text x="230.7" y="193.5" transform="rotate(-90 230.7 193.5)">21</text>
<text x="234.2" y="193.5" transform="rotate(-90 234.2 193.5)">22</text>
<text x="237.8" y="193.5" transform="rotate(-90 237.8 193.5)">23</text>
<text x="241.3" y="193.5" transform="rotate(-90 241.3 193.5)">24</text>
<text x="244.8" y="193.5" transform="rotate(-90 244.8 193.5)">25</text>
<text x="248.4" y="193.5" transform="rotate(-90 248.4 193.5)">26</text>
<text x="251.9" y="193.5" transform="rotate(-90 251.9 193.5)">27</text>
<text x="255.4" y="193.5" transform="rotate(-90 255.4 193.5)">28</text>
<text x="258.9" y="193.5" transform="rotate(-90 258.9 193.5)">29</text>
<text x="262.5" y="193.5" transform="rotate(-90 262.5 193.5)">30</text>
</g>
<g font-size="3.2">
<text x="177.9" y="42.9">1</text>
<text x="211.7" y="42.9">6</text>
<text x="177.9" y="53.4">2</text>
<text x="211.7" y="53.4">5</text>
<text x="177.9" y="64">3</text>
<text x="211.7" y="64">4</text>
<text x="220.1" y="122.4" transform="rotate(-90 220.1 122.4)">63</text>
<text x="221.2" y="130.4" transform="rotate(-90 221.2 130.4)">VSS</text>
<text x="272.6" y="134.6">VSS</text>
<text x="280.6" y="132.8">47</text>
<text x="73.7" y="145.2">2</text>
<text x="77.2" y="146.9">GND</text>
<text x="198.6" y="168.1">12</text>
<text x="204.2" y="169.9">VSSA</text>
<text x="221.5" y="188.6" transform="rotate(-90 221.5 188.6)">VSS</text>
<text x="267.4" y="188.6" transform="rotate(-90 267.4 188.6)">VSS</text>
<text x="220.1" y="193.5" transform="rotate(-90 220.1 193.5)">18</text>
<text x="266" y="193.5" transform="rotate(-90 266 193.5)">31</text>
</g>
<g font-size="3.2" fill="#f00">
<text x="216.6" y="122.4" transform="rotate(-90 216.6 122.4)">64</text>
<text x="217.7" y="131" transform="rotate(-90 217.7 131)">VDD</text>
<text x="272.1" y="131.1">VDD</text>
<text x="280.6" y="129.3">48</text>
<text x="109.8" y="143.4">VDD</text>
<text x="118.4" y="141.6">4</text>
<text x="198.6" y="171.6">13</text>
<text x="204.2" y="173.4">VDDA</text>
<text x="225.1" y="188.6" transform="rotate(-90 225.1 188.6)">VDD</text>
<text x="270.9" y="188.6" transform="rotate(-90 270.9 188.6)">VDD</text>
<text x="223.7" y="193.5" transform="rotate(-90 223.7 193.5)">19</text>
<text x="269.5" y="193.5" transform="rotate(-90 269.5 193.5)">32</text>
</g>
</svg>
